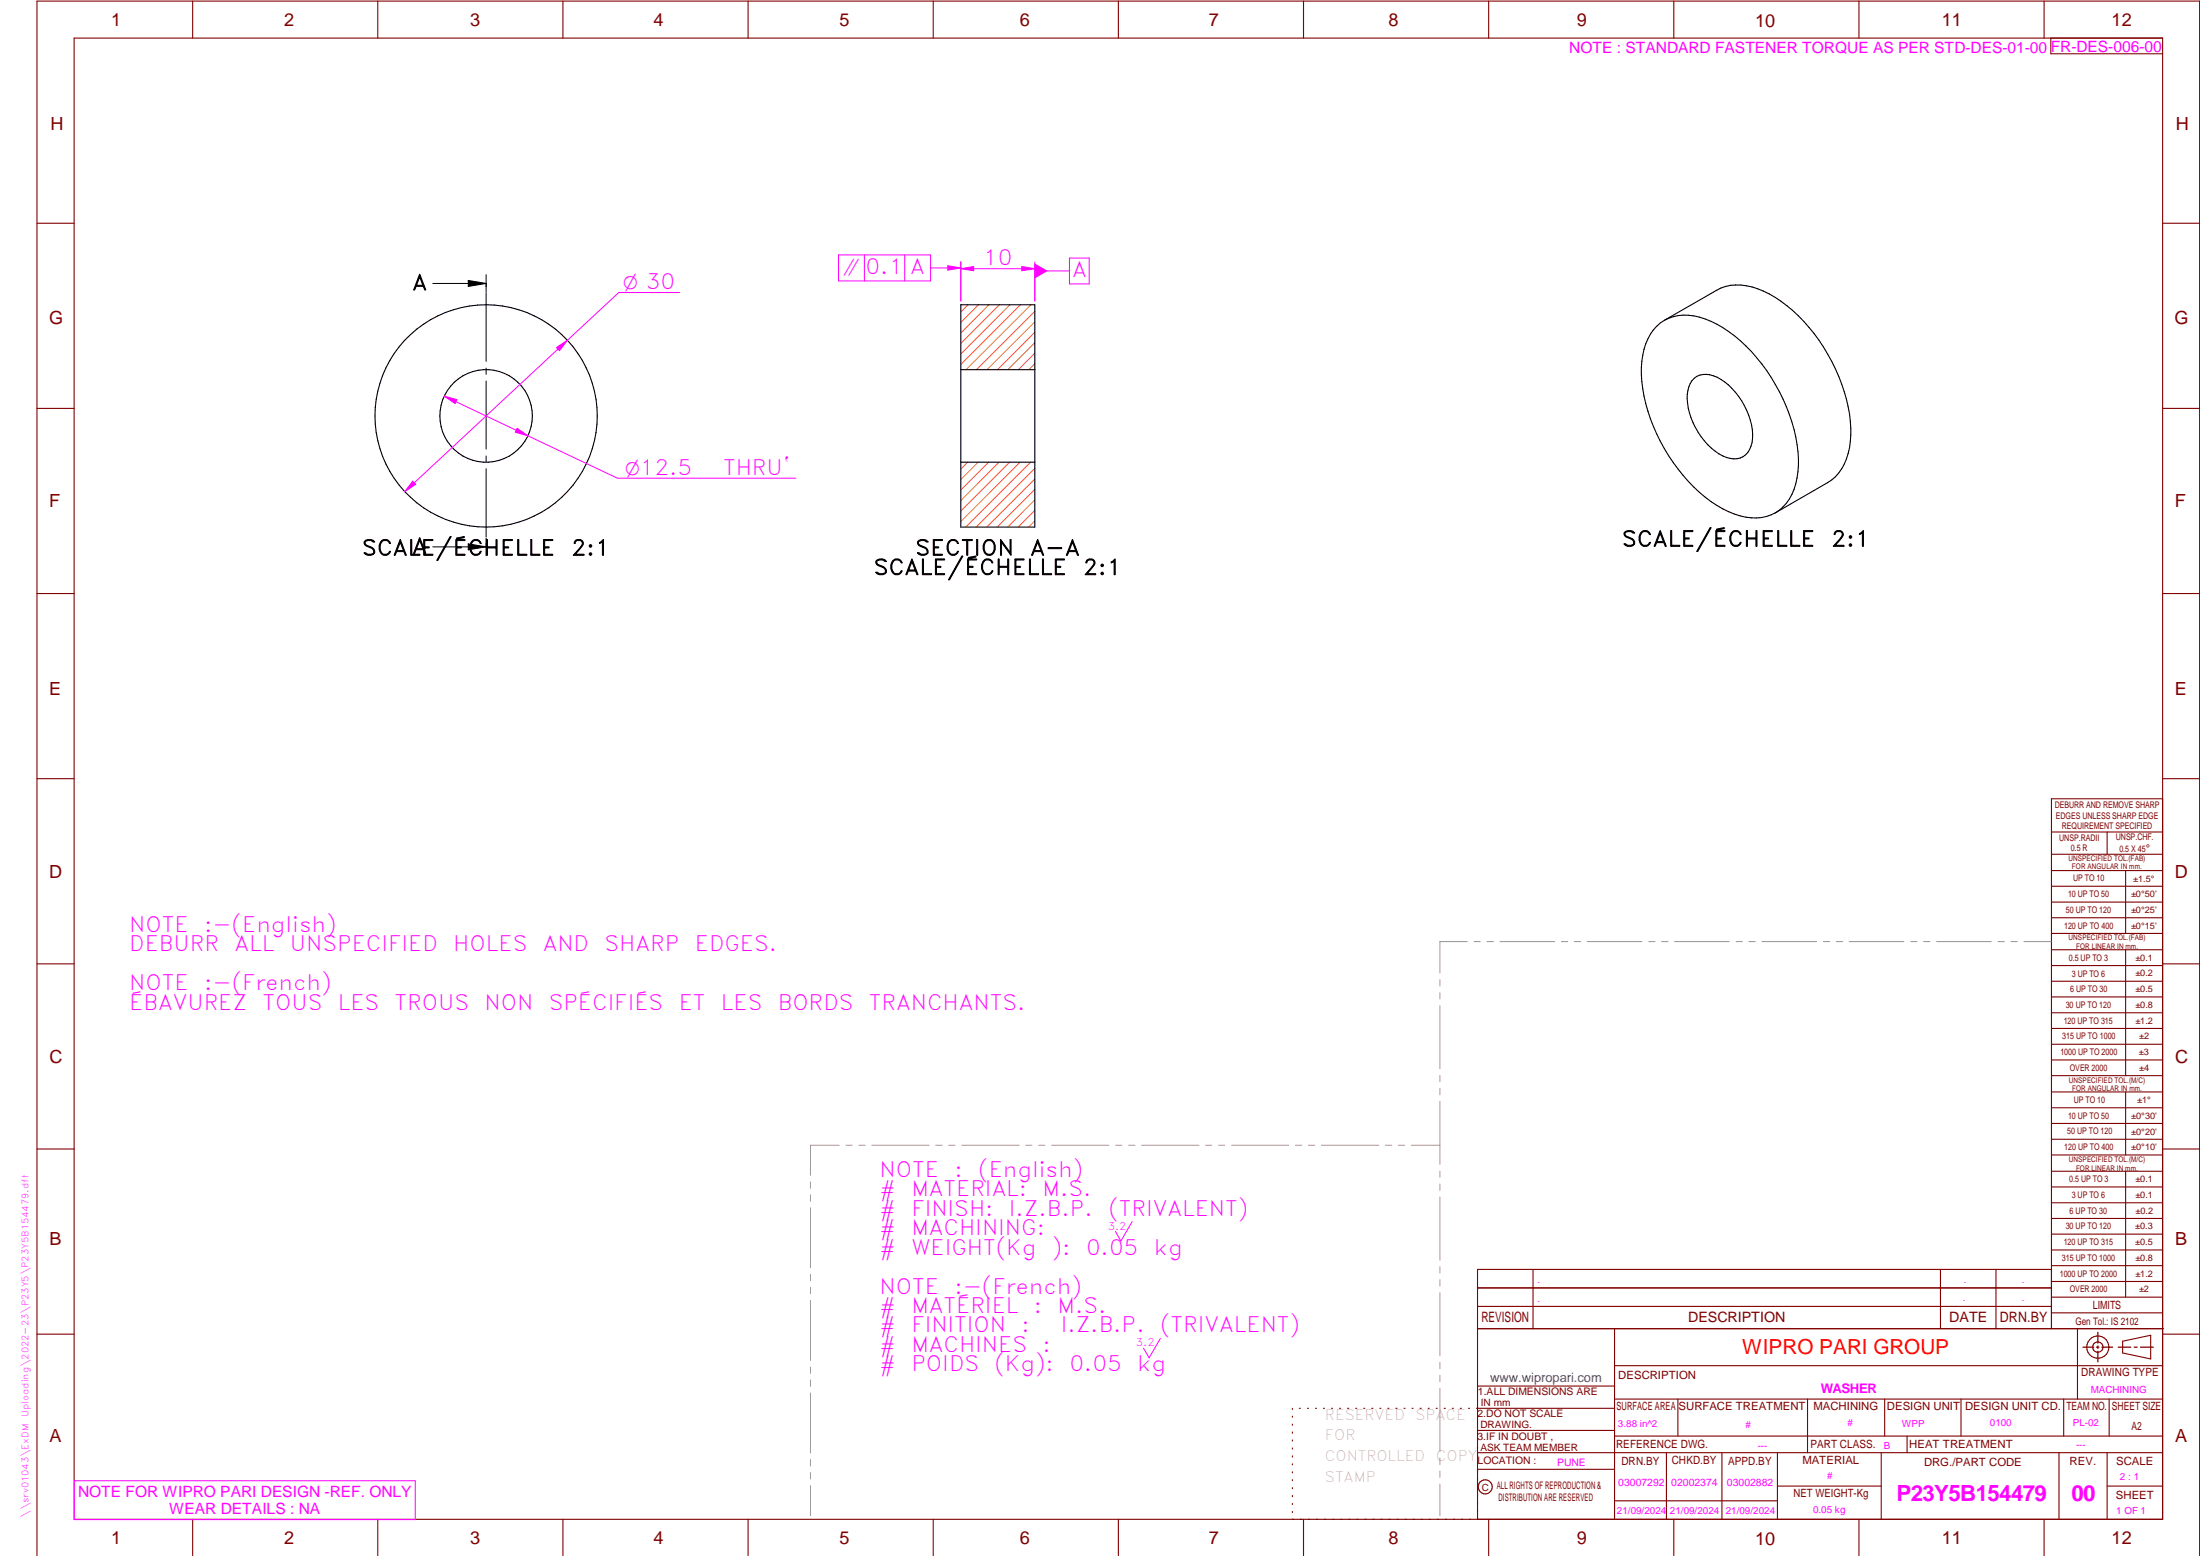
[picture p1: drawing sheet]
<svg xmlns="http://www.w3.org/2000/svg" width="594mm" height="420mm" viewBox="0 0 594 420" stroke-linecap="round" stroke-linejoin="round" font-family="sans-serif">
<g fill="none" stroke="#800000" stroke-width=".3">
<path d="M20 10.3h564v400h-564zM52 .3v10M102 .3v10M152 .3v10M202 .3v10M252 .3v10M302 .3v10M352 .3v10M402 .3v10M452 .3v10M502 .3v10M552 .3v10"/>
<path d="M553.8 10.3v4.2h30.2M10 60.3h10M584 60.3h10M10 110.3h10M584 110.3h10M10 160.3h10M584 160.3h10M10 210.3h10M584 215.7h-30v143.1M584 210.3h10M554 224.7h30M554 230.7h30"/>
<path d="M554 235.1h30M554 239.3h30M569 224.7v6M574 235.1v17M554 243.6h30M554 247.8h30M554 252.1h30M554 256.5h30M574 256.5v33.9M10 260.3h10M554 260.7h30M554 265h30"/>
<path d="M554 269.2h30M554 273.5h30M554 277.7h30M584 260.3h10M554 282h30M554 286.2h30M554 290.4h30M554 294.9h30M554 299.1h30M574 294.9v17M10 310.3h10M554 303.4h30"/>
<path d="M554 307.6h30M554 311.9h30M554 316.3h30M574 316.3v34M584 310.3h10M554 320.5h30M554 324.8h30M554 329h30M554 333.2h30M554 337.5h30M399 358.8h185.2M399 352.8h155"/>
<path d="M399 347.8h155M414 342.8v16M436 358.8v51.5M524 342.8v16M539 342.8v16M554 341.8h30M554 346h30M554 350.3h30M554 354.5h30M554 342.8h-155v67.5M561 358.8v19M10 360.3h10"/>
<path d="M399 374.3h37M436 377.8h148M453.1 377.8v10M488.1 377.8v14.5M508.9 377.8v10M529.5 377.8v10M557.3 377.8v10M569.5 377.8v10M573.2 362.2l7.6-1.6v6.3l-7.6-1.6zM584 368.8h-148M584 360.3h10M349 380.3v.3"/>
<path d="M349 382.4v.3M349 384.6v.3M349 386.7v.3M349 388.8v.3M349 391v.3M349 393.1v.3M349 395.3v.3M349 397.4v.3M349 399.5v.3M350.9 380.3h.2M353.1 380.3h.2M355.2 380.3h.3"/>
<path d="M357.4 380.3h.3M359.6 380.3h.3M361.7 380.3h.3M363.9 380.3h.3M366.1 380.3h.3M368.3 380.3h.2M370.4 380.3h.3M372.6 380.3h.3M374.8 380.3h.3M376.9 380.3h.4M379.1 380.3h.3M381.3 380.3h.3"/>
<path d="M383.4 380.3h.4M385.6 380.3h.3M387.8 380.3h.3M390 380.3h.3M392.2 380.3h.3M394.3 380.3h.3M396.5 380.3h.3M398.7 380.3h37.3M399 396.7h37M399 392.3h185M399 386.2h37M436 387.8h148"/>
<path d="M450 392.3v18M465 392.3v18M480 392.3v18M508 392.3v18M515 387.8v4.5M556 392.3v18M569 392.3v18M52 410.3v9.7M102 410.3v9.7M152 410.3v9.7M202 410.3v9.7M252 410.3v9.7"/>
<path d="M302 410.3v9.7M349 401.7v.3M349 403.8v.4M349 406v.3M349 408.1v.3M352 410.3v9.7M402 410.3v9.7M436 405.3h44M452 410.3v9.7M480 401.3h28M502 410.3v9.7M552 410.3v9.7"/>
<path d="M569 401.3h15M10 420v-419.7h584v419.7"/>
<circle cx="566.5" cy="363.7" r="1.39"/>
<circle cx="566.5" cy="363.8" r="3"/>
<circle cx="401.1" cy="401.5" r="1.9"/>
</g>
<path d="M183.5 79h-16.4l-57.8 53.8M111.5 129.9l.8 .9-3 2zM305.7 329.9l-3 5.2-1.5-2.6M313.3 361.4l-3 5.2-1.5-2.6M20.1 399.8h92v10.5h-92z" fill="none" stroke="#f0f" stroke-width=".27"/>
<g fill="none" stroke="#949494" stroke-width=".27">
<path d="M396.2 254.3h-7.4v8.5M398.1 254.3h1.6M401.5 254.3h1.8M405 254.3h14.8M421.6 254.3h1.7M425.1 254.3h1.7M428.6 254.3h14.8M445.2 254.3h1.7M448.7 254.3h1.7M452.2 254.3h14.8M468.8 254.3h1.7M472.3 254.3h1.7"/>
<path d="M475.8 254.3h14.8M492.4 254.3h1.7M495.8 254.3h1.8M499.4 254.3h14.7M516 254.3h1.6M519.4 254.3h1.8M522.9 254.3h14.8M539.5 254.3h1.7M543 254.3h1.7M546.5 254.3h7.4M388.8 264.5v1.8M388.8 268.1v1.6"/>
<path d="M388.8 271.6v17M388.8 290.4v1.7M388.8 293.9v1.7M388.8 297.4v17M218.9 319.2v1.6M226.6 309.2h-7.7v8.1M228.4 309.2h1.7M231.9 309.2h1.7M235.4 309.2h15.5M252.7 309.2h1.7M256.2 309.2h1.7M259.7 309.2h15.5"/>
<path d="M277 309.2h1.7M280.5 309.2h1.7M284 309.2h15.5M301.2 309.2h1.8M304.8 309.2h1.7M308.3 309.2h15.5M325.5 309.2h1.7M329.1 309.2h1.6M332.6 309.2h15.4M349.8 309.2h1.7M353.3 309.2h1.7M356.8 309.2h15.5"/>
<path d="M374.1 309.2h1.7M377.6 309.2h1.7M381.1 309.2h7.7M388.8 316.2v1.7M388.8 319.7v1.7M218.9 322.6v1.8M218.9 326.1v16.2M388.8 323.2v17.1M218.9 344.1v1.8M218.9 347.6v1.7M218.9 351.2v16.1M388.8 342.1v1.6"/>
<path d="M388.8 345.6v1.7M388.8 349v17.1M218.9 369.1v1.7M218.9 372.6v1.8M218.9 376.1v16.2M388.8 367.9v1.7M388.8 371.4v1.7M388.8 374.9v17M218.9 394.1v1.8M218.9 397.6v1.7M388.8 393.7v1.7M388.8 397.2v1.7"/>
<path d="M218.9 401.2v8.1M388.8 400.7v8.6"/>
</g>
<path d="M566.5 359.7v3M562.5 363.8h2.9M566.1 363.8h.7M566.5 363.4v.7M566.5 364.9v2.8M567.6 363.8h2.9M572 363.8h3.4M576.3 363.8h.8M578 363.8h3.5" fill="none" stroke="#800000" stroke-width=".34"/>
<g fill="none" stroke="#000" stroke-width=".3">
<path d="M259.5 99.8h19.9M259.5 82.3h19.9v60h-19.9zM259.5 124.8h19.9"/>
<circle cx="131.2" cy="112.3" r="12.5"/>
<circle cx="131.3" cy="112.3" r="30"/>
</g>
<path d="M116.9 76.5h14.4M126.4 75.7l4.9 .8-4.9 .8zM131.3 74.2v4.8M131.3 79.2v18.4M131.3 99.4v1.7M131.3 102.9v18.4M131.3 123.1v1.7M131.3 126.6v18.4M116.9 147.7h14.4M126.4 146.9l4.9 .8-4.9 .8zM131.3 145.3v4.8" fill="none" stroke="#000" stroke-width=".27"/>
<path d="M126.4 75.7l4.9 .8-4.9 .8zM126.4 146.9l4.9 .8-4.9 .8z" fill="#000"/>
<g fill="none" stroke="#ff8000" stroke-width=".27">
<path d="M261.4 82.3l-1.9 1.9M264.2 82.3l-4.7 4.8M267 82.3l-7.5 7.6M269.9 82.3l-10.4 10.5M272.7 82.3l-13.2 13.3M275.5 82.3l-16 16.1M278.4 82.3l-17.5 17.5M279.4 98.2l-1.6 1.6M279.4 95.4l-4.4 4.4M279.4 92.5l-7.2 7.3M279.4 89.7l-10 10.1M279.4 86.9l-12.9 12.9"/>
<path d="M279.4 84.1l-15.7 15.7M261.3 124.8l-1.8 1.9M264.2 124.8l-4.7 4.7M267 124.8l-7.5 7.5M269.8 124.8l-10.3 10.4M272.6 124.8l-13.1 13.2M275.5 124.8l-16 16M278.3 124.8l-17.5 17.5M279.4 137.8l-4.5 4.5M279.4 135l-7.3 7.3M279.4 132.2l-10.1 10.1M279.4 129.3l-13 13"/>
<path d="M279.4 126.5l-15.8 15.8M279.4 140.6l-1.7 1.7"/>
</g>
<path d="M111.5 129.9l.8 .9-3 2z" fill="#f0f"/>
<path d="M150.3 93.9l2.9-2-2.1 2.8z" fill="none" stroke="#f0f" stroke-width=".27"/>
<path d="M150.3 93.9l2.9-2-2.1 2.8z" fill="#f0f"/>
<path d="M259.5 70.8v10.5M259.5 72.6l3.4-.6v1.1zM279.4 70.8v10.5" fill="none" stroke="#f0f" stroke-width=".27"/>
<path d="M259.5 72.6l3.4-.6v1.1z" fill="#f0f"/>
<path d="M275.9 72l3.5 .6-3.5 .5z" fill="none" stroke="#f0f" stroke-width=".27"/>
<path d="M275.9 72l3.5 .6-3.5 .5z" fill="#f0f"/>
<path d="M259.5 72.6h19.9M120 107l3.4 .9-.5 1.1zM120 107l46.7 22.1h48.2" fill="none" stroke="#f0f" stroke-width=".27"/>
<path d="M120 107l3.4 .9-.5 1.1z" fill="#f0f"/>
<path d="M139.7 115.7l2.9 2-3.5-1z" fill="none" stroke="#f0f" stroke-width=".27"/>
<path d="M139.7 115.7l2.9 2-3.5-1z" fill="#f0f"/>
<path d="M449.4 86.5a13.4 13.4 0 0 1 12.7 .3 42.6 42.6 0 0 1 19.4 21 37.3 37.3 0 0 1 3.8 21.3 13 13 0 0 1-5.9 9.4M449.4 86.5a13.6 13.6 0 0 0-6 11.1 41.9 41.9 0 0 0 7.2 25.5 38.1 38.1 0 0 0 17.8 15.7 12.9 12.9 0 0 0 11-.3M449.4 86.5l14.2-8.1a13.6 13.6 0 0 1 12.6 .2 43.1 43.1 0 0 1 19.4 21 37.8 37.8 0 0 1 3.8 21.3 13.2 13.2 0 0 1-5.8 9.4l-14.2 8.2M457.5 102.2a6 6 0 0 1 7.2 .2 19.3 19.3 0 0 1 8.5 16 5.1 5.1 0 0 1-5 5.5 12.5 12.5 0 0 1-8.8-6 17.2 17.2 0 0 1-3.6-12.5 5.8 5.8 0 0 1 1.7-3.2z" fill="none" stroke="#000" stroke-width=".3"/>
<path d="M279.4 73.2h9.4" fill="none" stroke="#f0f" stroke-width=".27"/>
<path d="M279.4 71.2l3.5 2-3.5 2z" fill="#f0f"/>
<path d="M251.3 72.3h8.2M279.4 71.4v9.9M288.8 69.7h5.3v7h-5.3z" fill="none" stroke="#f0f" stroke-width=".27"/>
<path d="M255.9 71.8l3.6 .5-3.6 .6z" fill="#f0f"/>
<path d="M226.4 68.8h24.9v7.1h-24.9zM233.4 68.8v7.1M244.3 68.8v7.1M255.9 71.8l3.6 .5-3.6 .6zM259.5 70.6v10.7" fill="none" stroke="#f0f" stroke-width=".27"/>
<g font-size="6" fill="#f0f">
<text x="512.1" y="405.2">P23Y5B154479</text>
<text x="559.4" y="405.2">00</text>
</g>
<g font-size="5.7" fill="#f0f">
<text x="265.5" y="71.7">10</text>
<text x="233.8" y="74.1">0.1 A</text>
<text x="289.5" y="74.9">A</text>
<text x="195.3" y="128.2">THRU`</text>
<text x="34.9" y="251.7">NOTE</text>
<text x="55.1" y="251.7">:-(English)</text>
<text x="34.9" y="256.9">DEBURR</text>
<text x="63.4" y="256.9">ALL</text>
<text x="78.3" y="256.9">UNSPECIFIED</text>
<text x="122.4" y="256.9">HOLES</text>
<text x="146.6" y="256.9">AND</text>
<text x="163.2" y="256.9">SHARP</text>
<text x="187.6" y="256.9">EDGES.</text>
<text x="34.9" y="267.4">NOTE</text>
<text x="55.1" y="267.4">:-(French)</text>
<text x="34.9" y="272.7">ÉBAVUREZ</text>
<text x="70.9" y="272.7">TOUS</text>
<text x="91.2" y="272.7">LES</text>
<text x="106.5" y="272.7">TROUS</text>
<text x="130.8" y="272.7">NON</text>
<text x="148.2" y="272.7">SPÉCIFIÉS</text>
<text x="183.3" y="272.7">ET</text>
<text x="194.7" y="272.7">LES</text>
<text x="210" y="272.7">BORDS</text>
<text x="234.6" y="272.7">TRANCHANTS.</text>
<text x="237.5" y="317.8">NOTE</text>
<text x="257.7" y="317.8">:</text>
<text x="264.1" y="317.8">(English)</text>
<text x="237.5" y="323">#</text>
<text x="246.1" y="323">MATERIAL:</text>
<text x="281.5" y="323">M.S.</text>
<text x="237.5" y="328.3">#</text>
<text x="246.1" y="328.3">FINISH:</text>
<text x="272.4" y="328.3">I.Z.B.P.</text>
<text x="299.3" y="328.3">(TRIVALENT)</text>
<text x="237.5" y="333.5">#</text>
<text x="246.1" y="333.5">MACHINING:</text>
<text x="237.5" y="338.8">#</text>
<text x="246.1" y="338.8">WEIGHT(Kg</text>
<text x="284" y="338.8">):</text>
<text x="293.3" y="338.8">0.05</text>
<text x="311.6" y="338.8">kg</text>
<text x="237.5" y="349.3">NOTE</text>
<text x="257.7" y="349.3">:-(French)</text>
<text x="237.5" y="354.5">#</text>
<text x="237.5" y="359.8">#</text>
<text x="246.1" y="359.8">FINITION</text>
<text x="246.1" y="354.5">MATÉRIEL</text>
<text x="275.8" y="359.8">:</text>
<text x="279.2" y="354.5">:</text>
<text x="285.6" y="354.5">M.S.</text>
<text x="286.4" y="359.8">I.Z.B.P.</text>
<text x="313.3" y="359.8">(TRIVALENT)</text>
<text x="237.5" y="365">#</text>
<text x="246.1" y="365">MACHINES</text>
<text x="281.5" y="365">:</text>
<text x="237.5" y="370.3">#</text>
<text x="246.1" y="370.3">POIDS</text>
<text x="268.5" y="370.3">(Kg):</text>
<text x="288.8" y="370.3">0.05</text>
<text x="307.1" y="370.3">kg</text>
</g>
<g font-size="5.7">
<text x="111.3" y="78.3">A</text>
<text x="97.7" y="149.9">SCALE/ÉCHELLE</text>
<text x="111.3" y="149.4">A</text>
<text x="154.3" y="149.9">2:1</text>
<text x="247.2" y="149.9">SECTION</text>
<text x="278.2" y="149.9">A-A</text>
<text x="438" y="147.5">SCALE/ÉCHELLE</text>
<text x="494.5" y="147.5">2:1</text>
<text x="235.9" y="155.2">SCALE/ÉCHELLE</text>
<text x="292.5" y="155.2">2:1</text>
</g>
<text font-size="5.6" fill="#f00" x="470.5" y="365.5">WIPRO PARI GROUP</text>
<g font-size="5.4" fill="#f0f">
<text x="227.7" y="74.1">i</text>
<text x="168.3" y="78.1">O 30</text>
<text x="168.8" y="128.2">O12.5</text>
</g>
<g font-size="4.9" fill="#800000">
<text x="30" y="6.9">1</text>
<text x="76.7" y="6.9">2</text>
<text x="127" y="6.9">3</text>
<text x="176.5" y="6.9">4</text>
<text x="226.7" y="6.9">5</text>
<text x="275.4" y="6.9">6</text>
<text x="326.4" y="6.9">7</text>
<text x="375" y="6.9">8</text>
<text x="425.8" y="6.9">9</text>
<text x="473.9" y="7.3">10</text>
<text x="524.3" y="6.9">11</text>
<text x="570.2" y="6.9">12</text>
<text x="13.6" y="35.1">H</text>
<text x="587.6" y="35.1">H</text>
<text x="13.2" y="87.5">G</text>
<text x="587.2" y="87.5">G</text>
<text x="13.2" y="137">F</text>
<text x="587.2" y="137">F</text>
<text x="13.2" y="187.6">E</text>
<text x="587.2" y="187.6">E</text>
<text x="13.2" y="237">D</text>
<text x="587.2" y="237">D</text>
<text x="13.4" y="287.1">C</text>
<text x="587.4" y="287.1">C</text>
<text x="13.4" y="336.2">B</text>
<text x="587.4" y="336.2">B</text>
<text x="13.4" y="389.3">A</text>
<text x="587.4" y="389.3">A</text>
<text x="30" y="416.9">1</text>
<text x="76.7" y="416.9">2</text>
<text x="127" y="416.9">3</text>
<text x="176.5" y="416.9">4</text>
<text x="226.7" y="416.9">5</text>
<text x="275.4" y="416.9">6</text>
<text x="326.4" y="416.9">7</text>
<text x="375" y="416.9">8</text>
<text x="425.8" y="416.9">9</text>
<text x="473.9" y="417.3">10</text>
<text x="524.3" y="416.9">11</text>
<text x="570.2" y="416.9">12</text>
</g>
<g font-size="4.2" fill="#f0f">
<text x="423.7" y="14.3">NOTE : STANDARD FASTENER TORQUE AS PER STD-DES-01-00</text>
<text x="553.8" y="14">FR-DES-006-00</text>
<text x="21.1" y="404.3">NOTE FOR WIPRO PARI DESIGN -REF. ONLY</text>
<text x="45.7" y="408.8">WEAR DETAILS : NA</text>
</g>
<g font-size="3.9" fill="#800000">
<text x="400" y="357.1">REVISION</text>
<text x="455.9" y="357.1">DESCRIPTION</text>
<text x="526.4" y="357.1">DATE</text>
<text x="540" y="357.1">DRN.BY</text>
</g>
<g font-size="3.9" fill="#c0c0c0">
<text x="357.8" y="383.3">RESERVED</text>
<text x="382.3" y="383.3">SPACE</text>
<text x="357.8" y="388.9">FOR</text>
<text x="357.8" y="394.5">CONTROLLED</text>
<text x="387.8" y="394.5">COPY</text>
<text x="357.8" y="400">STAMP</text>
</g>
<text font-size="3.6" fill="#f0f" x="491.7" y="376.1">WASHER</text>
<text font-size="3.5" fill="#00f" x="402.4" y="373.3">www.wipropari.com</text>
<g font-size="3.1" fill="#800000">
<text x="565.1" y="353.5">LIMITS</text>
<text x="562" y="371.7">DRAWING TYPE</text>
<text x="437" y="372.3">DESCRIPTION</text>
<text x="436.5" y="380.8">SURFACE AREA</text>
<text x="453.3" y="380.8">SURFACE TREATMENT</text>
<text x="489.7" y="380.8">MACHINING</text>
<text x="509.5" y="380.8">DESIGN UNIT</text>
<text x="530.6" y="380.8">DESIGN UNIT CD.</text>
<text x="558" y="380.6">TEAM NO.</text>
<text x="570.3" y="380.7">SHEET SIZE</text>
<text x="575.6" y="386.1">A2</text>
<text x="436.4" y="391.1">REFERENCE DWG.</text>
<text x="437.8" y="395.5">DRN.BY</text>
<text x="451.4" y="395.4">CHKD.BY</text>
<text x="466.6" y="395.5">APPD.BY</text>
<text x="486.7" y="395.4">MATERIAL</text>
<text x="488.9" y="390.9">PART CLASS.</text>
<text x="515.6" y="390.9">HEAT TREATMENT</text>
<text x="519.6" y="395.9">DRG./PART CODE</text>
<text x="558.9" y="395.5">REV.</text>
<text x="571.4" y="395.6">SCALE</text>
<text x="484.3" y="404.2">NET WEIGHT-Kg</text>
<text x="571.4" y="404.7">SHEET</text>
</g>
<text font-size="3" fill="#800000" x="579.5" y="230.1">°</text>
<g font-size="2.8" fill="#f0f">
<text x="299.1" y="332.1">3.2</text>
<text x="306.7" y="363.6">3.2</text>
<text x="420.5" y="396">PUNE</text>
<text x="437" y="401.2">03007292</text>
<text x="451.3" y="401.2">02002374</text>
<text x="466.3" y="401.2">03002882</text>
</g>
<g font-size="2.8" fill="#800000">
<text x="560.4" y="357.7">Gen Tol.: IS 2102</text>
<text x="399.1" y="376.6">1.ALL DIMENSIONS ARE</text>
<text x="399" y="382.7">2.DO NOT SCALE</text>
<text x="399" y="388.7">3.IF IN DOUBT ,</text>
<text x="399" y="395.4">LOCATION :</text>
<text x="404.2" y="402">ALL RIGHTS OF REPRODUCTION &amp;</text>
<text x="404.7" y="405.4">DISTRIBUTION ARE RESERVED</text>
</g>
<g font-size="2.7" fill="#f0f">
<text x="564.6" y="376.2">MACHINING</text>
<text x="436.9" y="385.4">3.88 in^2</text>
<text x="471.4" y="385.5">#</text>
<text x="498.9" y="385">#</text>
<text x="513.6" y="385.3">WPP</text>
<text x="537.3" y="385.1">0100</text>
<text x="559.7" y="385.1">PL-02</text>
<text x="474.6" y="391.2">---</text>
<text x="508.7" y="391.2">B</text>
<text x="560.6" y="391.1">---</text>
<text x="493.4" y="399.5">#</text>
<text x="572.5" y="399.7">2 : 1</text>
<text x="436.6" y="408.7">21/09/2024</text>
<text x="450.9" y="408.8">21/09/2024</text>
<text x="466" y="408.9">21/09/2024</text>
<text x="489.6" y="408.5">0.05 kg</text>
<text x="571.4" y="408.7">1 OF 1</text>
</g>
<g font-size="2.7" fill="#800000">
<text x="399.9" y="379.7">IN mm</text>
<text x="399.7" y="385.7">DRAWING.</text>
<text x="399.7" y="391.8">ASK TEAM MEMBER</text>
<text x="400.1" y="402.5">C</text>
</g>
<g font-size="2.5" fill="#800000">
<text x="554.9" y="218.3">DEBURR AND REMOVE SHARP</text>
<text x="555.2" y="221">EDGES UNLESS SHARP EDGE</text>
<text x="556.1" y="227.1">UNSP.RADII</text>
<text x="556.8" y="223.8">REQUIREMENT SPECIFIED</text>
<text x="571.4" y="226.9">UNSP.CHF.</text>
<text x="559.2" y="229.9">0.5 R</text>
<text x="572.3" y="230.1">0.5 X 45</text>
<text x="559.8" y="238">UP TO 10</text>
<text x="576.1" y="238.1">±1.5°</text>
<text x="558.5" y="242.2">10 UP TO 50</text>
<text x="575.5" y="242.3">±0°50'</text>
<text x="557.4" y="250.7">120 UP TO 400</text>
<text x="557.9" y="246.5">50 UP TO 120</text>
<text x="575.5" y="250.7">±0°15'</text>
<text x="575.5" y="246.5">±0°25'</text>
<text x="558.7" y="259.4">0.5 UP TO 3</text>
<text x="559.5" y="263.7">3 UP TO 6</text>
<text x="576.6" y="263.6">±0.2</text>
<text x="576.6" y="259.4">±0.1</text>
<text x="559" y="267.9">6 UP TO 30</text>
<text x="576.6" y="267.9">±0.5</text>
<text x="557.8" y="272.2">30 UP TO 120</text>
<text x="576.6" y="272.2">±0.8</text>
<text x="556.9" y="280.7">315 UP TO 1000</text>
<text x="557.3" y="276.4">120 UP TO 315</text>
<text x="576.6" y="276.4">±1.2</text>
<text x="577.7" y="280.7">±2</text>
<text x="556.4" y="284.9">1000 UP TO 2000</text>
<text x="577.6" y="284.9">±3</text>
<text x="558.9" y="289.2">OVER 2000</text>
<text x="577.7" y="289.3">±4</text>
<text x="560" y="297.9">UP TO 10</text>
<text x="577.1" y="297.9">±1°</text>
<text x="558.5" y="302.1">10 UP TO 50</text>
<text x="575.5" y="302.1">±0°30'</text>
<text x="557.4" y="310.6">120 UP TO 400</text>
<text x="558.2" y="306.3">50 UP TO 120</text>
<text x="575.5" y="310.6">±0°10'</text>
<text x="575.5" y="306.4">±0°20'</text>
<text x="558.8" y="319.2">0.5 UP TO 3</text>
<text x="559.4" y="323.4">3 UP TO 6</text>
<text x="576.6" y="319.2">±0.1</text>
<text x="576.6" y="323.5">±0.1</text>
<text x="558.9" y="327.7">6 UP TO 30</text>
<text x="576.7" y="327.7">±0.2</text>
<text x="557.8" y="332">30 UP TO 120</text>
<text x="576.6" y="332">±0.3</text>
<text x="556.8" y="340.5">315 UP TO 1000</text>
<text x="557.3" y="336.3">120 UP TO 315</text>
<text x="576.6" y="336.3">±0.5</text>
<text x="576.6" y="340.5">±0.8</text>
<text x="556.2" y="344.7">1000 UP TO 2000</text>
<text x="576.6" y="344.7">±1.2</text>
<text x="558.9" y="349">OVER 2000</text>
<text x="577.6" y="349">±2</text>
</g>
<g font-size="2.5" fill="#f0f">
<text x="415.2" y="346.4">.</text>
<text x="530.3" y="346.5">.</text>
<text x="545.9" y="346.4">.</text>
<text x="415.2" y="351.5">.</text>
<text x="530" y="351.3">.</text>
<text x="545.9" y="351.4">.</text>
</g>
<g font-size="2.4" fill="#f0f">
<text x="7.7" y="382.7" transform="rotate(-90 7.7 382.7)">Uploading\2022-23\P23Y5\P23Y5B154479.dft</text>
<text x="7.7" y="409.8" transform="rotate(-90 7.7 409.8)">\\srv01043\ExDM</text>
</g>
<g font-size="2.1" fill="#800000">
<text x="558.5" y="232.4">UNSPECIFIED TOL.(FAB)</text>
<text x="559.5" y="234.7">FOR ANGULAR IN mm.</text>
<text x="558.6" y="253.9">UNSPECIFIED TOL.(FAB)</text>
<text x="560.7" y="256.3">FOR LINEAR IN mm.</text>
<text x="558.7" y="292.3">UNSPECIFIED TOL.(M/C)</text>
<text x="559.6" y="294.7">FOR ANGULAR IN mm.</text>
<text x="558.7" y="313.7">UNSPECIFIED TOL.(M/C)</text>
<text x="560.6" y="316.1">FOR LINEAR IN mm.</text>
</g>
</svg>
